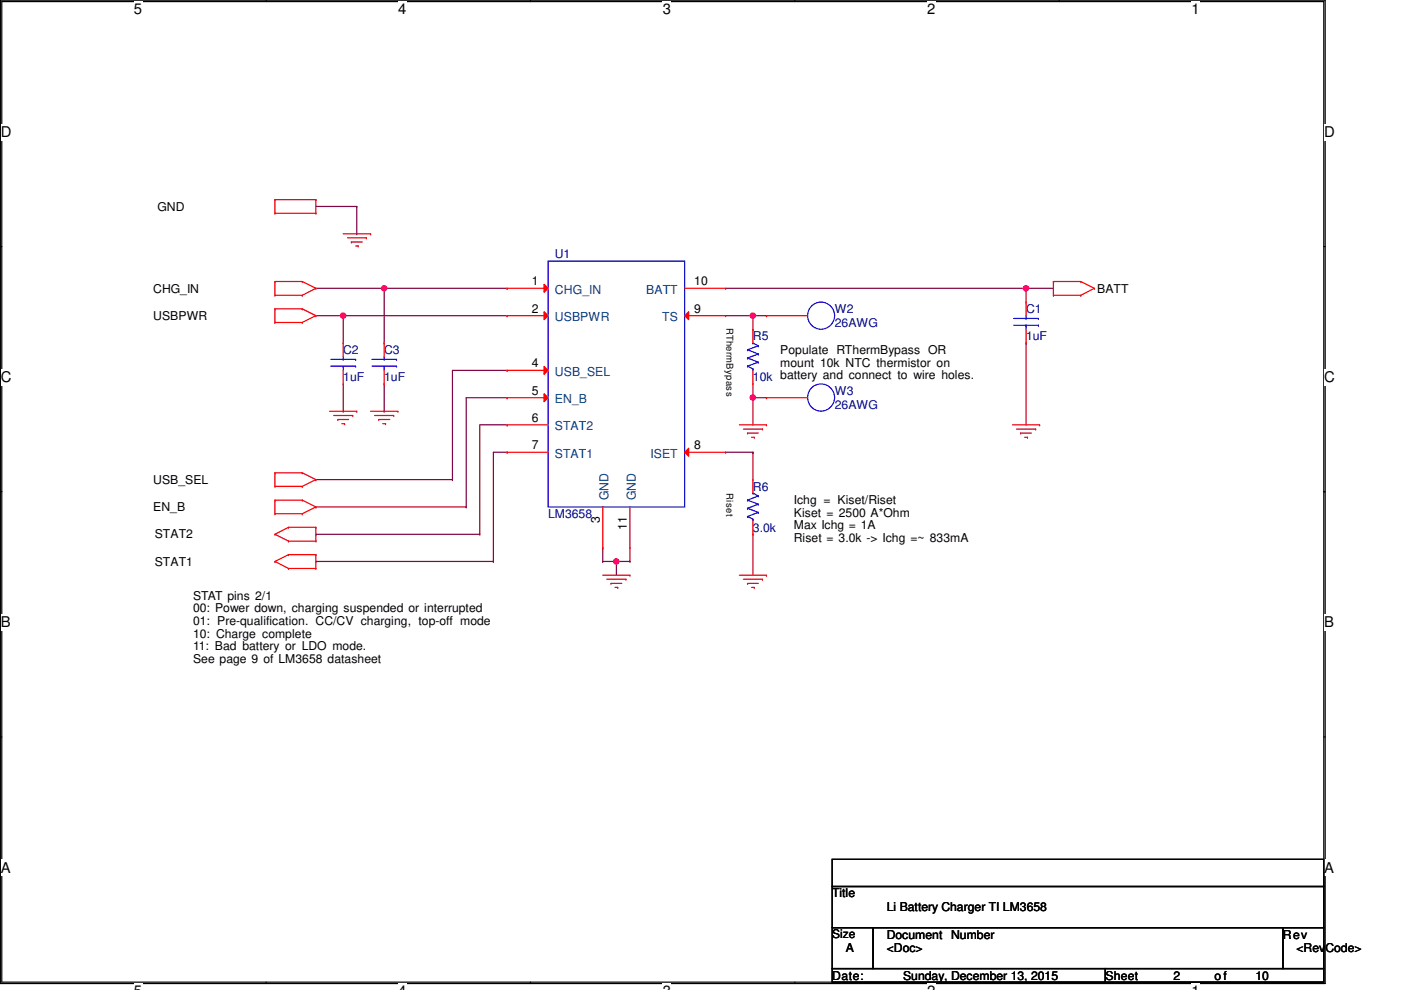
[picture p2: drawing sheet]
<svg xmlns="http://www.w3.org/2000/svg" width="297mm" height="210mm" viewBox="0 0 297 210" stroke-linecap="round" stroke-linejoin="round" font-family="sans-serif">
<path d="M.1 0h280.9v208.5h-280.9zM.4 .3h280.3v207.9h-280.3z" fill="none" stroke="#000" stroke-width=".25"/>
<g fill="#fff">
<path d="M28.4 .2h1.7v3.5h-1.7z"/>
<path d="M28.4 208.4h1.7v1.5h-1.7z"/>
</g>
<path d="M56.4 0v.3M56.4 208.2v.3" fill="none" stroke="#000" stroke-width=".25"/>
<g fill="#fff">
<path d="M84.5 .2h1.7v3.5h-1.7z"/>
<path d="M84.5 208.4h1.7v1.5h-1.7z"/>
</g>
<path d="M112.5 0v.3M112.5 208.2v.3" fill="none" stroke="#000" stroke-width=".25"/>
<g fill="#fff">
<path d="M140.5 .2h1.7v3.5h-1.7z"/>
<path d="M140.5 208.4h1.7v1.5h-1.7z"/>
</g>
<path d="M168.5 0v.3M168.5 208.2v.3" fill="none" stroke="#000" stroke-width=".25"/>
<g fill="#fff">
<path d="M196.6 .2h1.7v3.5h-1.7z"/>
<path d="M196.6 208.4h1.7v1.5h-1.7z"/>
</g>
<path d="M224.6 0v.3M224.6 208.2v.3" fill="none" stroke="#000" stroke-width=".25"/>
<g fill="#fff">
<path d="M252.6 .2h1.7v3.5h-1.7z"/>
<path d="M252.6 208.4h1.7v1.5h-1.7z"/>
<path d="M.2 26.3h2.2v3.5h-2.2z"/>
<path d="M280.8 26.3h2.2v3.5h-2.2z"/>
<path d="M.2 78.2h2.2v3.5h-2.2z"/>
<path d="M280.8 78.2h2.2v3.5h-2.2z"/>
</g>
<path d="M.1 52.3h.3M280.7 52.3h.3" fill="none" stroke="#000" stroke-width=".25"/>
<g fill="#fff">
<path d="M.2 130.2h2v3.5h-2z"/>
<path d="M280.8 130.2h2v3.5h-2z"/>
</g>
<path d="M.1 104.3h.3M280.7 104.3h.3" fill="none" stroke="#000" stroke-width=".25"/>
<path d="M.3 104.2l.1 .1zM280.7 104.3l.1-.1z" fill="#000"/>
<path d="M.3 104.2l.1 .1zM280.7 104.3l.1-.1z" fill="none" stroke="#000" stroke-width=".21"/>
<g fill="#fff">
<path d="M.2 182.2h2v3.5h-2z"/>
<path d="M280.8 182.2h2v3.5h-2z"/>
</g>
<path d="M.1 156.3h.3M280.7 156.3h.3" fill="none" stroke="#000" stroke-width=".25"/>
<path d="M127.8 119h.1M127.8 116.2h.1M127.8 119h5.8M127.8 116.2v2.8M130.7 119h.1M130.7 119v3M133.6 119h.1M133.6 116.2v2.8" fill="none" stroke="#800040" stroke-width=".25"/>
<circle cx="130.7" cy="119.1" r=".56" fill="#f0f"/>
<circle cx="130.7" cy="119.1" r=".56" fill="none" stroke="#f0f" stroke-width=".25"/>
<path d="M67 61.1h14.4M81.4 61.1h.1" fill="none" stroke="#800040" stroke-width=".25"/>
<circle cx="81.4" cy="61.1" r=".56" fill="#f0f"/>
<circle cx="81.4" cy="61.1" r=".56" fill="none" stroke="#f0f" stroke-width=".25"/>
<path d="M67 66.9h5.8M72.8 66.9h.1" fill="none" stroke="#800040" stroke-width=".25"/>
<circle cx="72.8" cy="66.9" r=".56" fill="#f0f"/>
<circle cx="72.8" cy="66.9" r=".56" fill="none" stroke="#f0f" stroke-width=".25"/>
<path d="M153.8 66.9h5.8M153.8 61.1h63.7M159.6 66.9h.1M217.5 61.1h.1M67 101.7h.1M67 107.5h.1M67 113.3h.1M67 119h.1M67 101.7h28.9M67 107.5h31.8M67 113.3h34.7M67 119h37.6" fill="none" stroke="#800040" stroke-width=".25"/>
<circle cx="217.5" cy="61.1" r=".56" fill="#f0f"/>
<circle cx="217.5" cy="61.1" r=".56" fill="none" stroke="#f0f" stroke-width=".25"/>
<path d="M159.6 69.8h.1M159.6 66.9v2.9M153.8 95.9h5.8M159.6 95.9h.1M159.6 84.3h.1M159.6 81.4v2.9M159.6 95.9v5.8M159.6 113.3h.1M159.6 113.3v8.7" fill="none" stroke="#800040" stroke-width=".25"/>
<circle cx="159.6" cy="84.3" r=".56" fill="#f0f"/>
<circle cx="159.6" cy="84.3" r=".56" fill="none" stroke="#f0f" stroke-width=".25"/>
<path d="M159.6 66.9h2.9M162.5 66.9h.1" fill="none" stroke="#800040" stroke-width=".25"/>
<circle cx="159.6" cy="66.9" r=".56" fill="#f0f"/>
<circle cx="159.6" cy="66.9" r=".56" fill="none" stroke="#f0f" stroke-width=".25"/>
<g fill="none" stroke="#800040" stroke-width=".25">
<path d="M67 43.8h8.6M75.6 43.8h.1M75.6 49.6h.1M75.6 43.8v5.8M72.8 66.9h.1M72.8 66.9v5.8M72.8 66.9h34.7M81.4 61.1h.1M81.4 61.1v11.6M81.4 61.1h26.1M107.5 78.5h.1M107.5 66.9h.1"/>
<path d="M107.5 61.1h.1M107.5 78.5h-11.6v23.2M217.5 72.7h.1M217.5 61.1h.1M217.5 61.1h5.8M217.5 61.1v3M217.5 72.7v17.4M223.3 61.1h.1M72.8 87.2h.1M72.8 81.4v5.8M81.4 87.2h.1M81.4 81.4v5.8"/>
<path d="M107.5 84.3h.1M107.5 90.1h.1M107.5 95.9h.1M107.5 84.3h-8.7v23.2M107.5 90.1h-5.8v23.2M107.5 95.9h-2.9v23.1M159.6 84.3h.1M159.6 84.3h2.9M159.6 84.3v5.8M95.9 101.7h.1M98.8 107.5h.1M101.7 113.3h.1"/>
<path d="M104.6 119h.1"/>
</g>
<g fill="none" stroke="#f00" stroke-width=".25">
<path d="M58.3 59.7h.1M58.3 45.2h.1M58.3 42.3h.1M58.3 59.7h5.8M58.3 42.3v2.9M58.3 59.7v2.9M58.3 42.3h8.7M58.3 45.2h8.7M64.1 59.7h.1M64.1 59.7l2.9 1.4M67 42.3h.1M67 45.2h.1"/>
<path d="M67 42.3v2.9M72.8 49.6h5.8M73.7 50.4h4M74.5 51.3h.1M74.5 51.3h2.3M75.4 52.2h.5M75.9 52.2h.1M77.7 50.4h.1M78.6 49.6h.1M223.3 59.7h.1M223.3 59.7h5.8M223.3 59.7v2.9"/>
<path d="M229.1 59.7h.1M229.1 59.7l2.9 1.4M58.3 62.6h.1M58.3 68.4h.1M58.3 65.5h.1M58.3 62.6h5.8M58.3 65.5v2.9M58.3 65.5h5.8M58.3 68.4h5.8M64.1 62.6h.1M64.1 65.5h.1M64.1 68.4h.1"/>
<path d="M64.1 65.5l2.9 1.4M67 61.1h.1M67 66.9h.1M67 61.1l-2.9 1.5M67 66.9l-2.9 1.5M72.8 72.7h.1M72.8 72.7v2.9M72.8 78.5v2.9M81.4 72.7h.1M81.4 72.7v2.9M81.4 78.5v2.9M159.6 69.8h.1"/>
<path d="M159.6 69.8v2.9M159.6 78.5v2.9M162.5 66.9h.1M162.5 66.9h8.7M223.3 62.6h.1M223.3 62.6h5.8M229.1 62.6h.1M232 61.1h.1M232 61.1l-2.9 1.5M69.9 87.2h5.7M70.7 88.1h4.1M71.6 88.9h.1"/>
<path d="M71.6 88.9h2.3M72.5 89.8h.6M72.8 81.4h.1M73.1 89.8h.1M74.8 88.1h.1M75.6 87.2h.1M78.6 87.2h5.8M79.4 88.1h4.1M80.3 88.9h.1M80.3 88.9h2.3M81.1 89.8h.6M81.4 81.4h.1"/>
<path d="M81.7 89.8h.1M83.5 88.1h.1M84.4 87.2h.1M156.8 90.1h5.7M157.6 91h4.1M158.5 91.8h.1M158.5 91.8h2.3M159.3 92.7h.6M159.6 81.4h.1M159.9 92.7h.1M161.7 91h.1M162.5 90.1h.1"/>
<path d="M162.5 84.3h.1M162.5 84.3h8.7M214.7 90.1h5.7M215.5 91h4.1M216.4 91.8h.1M216.4 91.8h2.3M217.3 92.7h.5M217.8 92.7h.1M219.6 91h.1M220.4 90.1h.1M58.3 103.1h.1M58.3 100.2h.1"/>
<path d="M58.3 108.9h.1M58.3 106h.1M58.3 113.3h.1M58.3 119h.1M58.3 100.2v2.9M58.3 106v2.9M58.3 100.2h5.8M58.3 103.1h5.8M58.3 106h5.8M58.3 108.9h5.8M58.3 113.3l2.9 1.4M58.3 119l2.9 1.5"/>
<path d="M61.2 111.8h.1M61.2 114.7h.1M61.2 117.6h.1M61.2 111.8l-2.9 1.5M61.2 111.8h5.8M61.2 114.7h5.8M61.2 117.6l-2.9 1.4M61.2 117.6h5.8M64.1 100.2h.1M64.1 103.1h.1M64.1 106h.1M64.1 108.9h.1"/>
<path d="M64.1 100.2l2.9 1.5M64.1 106l2.9 1.5M67 101.7h.1M67 107.5h.1M67 111.8h.1M67 114.7h.1M67 117.6h.1M67 101.7l-2.9 1.4M67 107.5l-2.9 1.4M67 111.8v2.9M67 117.6v2.9M61.2 120.5h.1"/>
<path d="M61.2 120.5h5.8M67 120.5h.1M127.8 122h5.8M128.6 122.8h4.1M129.5 123.7h.1M129.5 123.7h2.3M130.4 124.5h.6M131 124.5h.1M132.7 122.8h.1M133.6 122h.1M156.8 122h5.7M157.6 122.8h4.1"/>
<path d="M158.5 123.7h.1M158.5 123.7h2.3M159.3 124.5h.6M159.9 124.5h.1M161.7 122.8h.1M162.5 122h.1"/>
</g>
<path d="M176.4 182.2h104.3v5.8h-104.3zM176.4 188h104.3v8.7h-104.3zM176.4 196.7h8.7v8.7h-8.7zM185.1 196.7h86.9v8.7h-86.9zM272 196.7h8.7v8.7h-8.7zM176.4 205.4h58v2.8h-58zM234.4 205.4h46.3v2.8h-46.3z" fill="none" stroke="#000" stroke-width=".25"/>
<g fill="none" stroke="#00f" stroke-width=".25">
<path d="M116.2 55.4h29v52.1h-29zM70.1 77.6h5.3M70.1 76.2h5.3M72.8 76.2h.1M72.8 77.6h.1M72.8 75.6v.6M72.8 77.6v.9M75.4 77.6h.1M75.4 76.2h.1M78.9 77.6h5.2M78.9 76.2h5.2M81.4 76.2h.1"/>
<path d="M81.4 77.6h.1M81.4 75.6v.6M81.4 77.6v.9M84.1 77.6h.1M84.1 76.2h.1M158.5 77.6h.1M158.5 75.9h.1M158.5 74.2h.1M158.5 77.6l1.1 .6M158.5 75.9l2.3 .9M158.5 74.2l2.3 .9M159.6 72.7h.1"/>
<path d="M159.6 78.2h.1M159.6 72.7l1.2 .6M159.6 78.2v.3M160.8 76.8h.1M160.8 75.1h.1M160.8 73.3h.1M160.8 76.8l-2.3 .8M160.8 75.1l-2.3 .8M160.8 73.3l-2.3 .9"/>
<circle cx="174.1" cy="66.9" r="2.87"/>
<circle cx="174.1" cy="84.3" r="2.87"/>
</g>
<path d="M115.4 60.3l.8 .8-.8 .9z" fill="#f00"/>
<path d="M107.5 61.1h.1M107.5 61.1h8.7M115.4 60.3l.8 .8-.8 .9z" fill="none" stroke="#f00" stroke-width=".25"/>
<path d="M115.4 66.1l.8 .8-.8 .9z" fill="#f00"/>
<path d="M107.5 66.9h.1M107.5 66.9h8.7M115.4 66.1l.8 .8-.8 .9z" fill="none" stroke="#f00" stroke-width=".25"/>
<path d="M115.4 77.7l.8 .8-.8 .9z" fill="#f00"/>
<path d="M107.5 78.5h.1M107.5 78.5h8.7M115.4 77.7l.8 .8-.8 .9z" fill="none" stroke="#f00" stroke-width=".25"/>
<path d="M115.4 83.5l.8 .8-.8 .9z" fill="#f00"/>
<path d="M107.5 84.3h.1M107.5 90.1h.1M107.5 95.9h.1M107.5 84.3h8.7M107.5 90.1h8.7M107.5 95.9h8.7M115.4 83.5l.8 .8-.8 .9z" fill="none" stroke="#f00" stroke-width=".25"/>
<path d="M146 95v1.7l-.8-.8z" fill="#f00"/>
<path d="M145.2 95.9h8.6M146 95v1.7l-.8-.8zM153.8 95.9h.1" fill="none" stroke="#f00" stroke-width=".25"/>
<path d="M145.2 66.9l.8-.8v1.7z" fill="#f00"/>
<g fill="none" stroke="#f00" stroke-width=".25">
<path d="M145.2 66.9l.8-.8v1.7zM145.2 66.9h8.6M145.2 61.1h8.6M153.8 66.9h.1M153.8 61.1h.1M217.5 64.1h.1M217.5 72.7h.1M217.5 64.1v2.8M217.5 69.8v2.9M127.8 116.2h.1M127.8 107.5v8.7M133.6 116.2h.1"/>
<path d="M133.6 107.5v8.7M159.6 101.7h.1M159.6 113.3h.1M159.6 101.7v2.9M159.6 110.4v2.9"/>
</g>
<g fill="none" stroke="#00f" stroke-width=".25">
<path d="M214.9 69h5.3M214.9 67.5h5.3M217.5 67.5h.1M217.5 69h.1M217.5 66.9v.6M217.5 69v.8M220.2 69h.1M220.2 67.5h.1M158.5 109.5h.1M158.5 107.8h.1M158.5 106h.1M158.5 109.5l1.1 .6"/>
<path d="M158.5 107.8l2.3 .8M158.5 106l2.3 .9M159.6 104.6h.1M159.6 110.1h.1M159.6 104.6l1.2 .6M159.6 110.1v.3M160.8 108.6h.1M160.8 106.9h.1M160.8 105.2h.1M160.8 108.6l-2.3 .9M160.8 106.9l-2.3 .9M160.8 105.2l-2.3 .8"/>
</g>
<circle cx="130.7" cy="119.1" r=".56" fill="#f0f"/>
<circle cx="130.7" cy="119.1" r=".56" fill="none" stroke="#f0f" stroke-width=".25"/>
<circle cx="81.4" cy="61.1" r=".56" fill="#f0f"/>
<circle cx="81.4" cy="61.1" r=".56" fill="none" stroke="#f0f" stroke-width=".25"/>
<circle cx="72.8" cy="66.9" r=".56" fill="#f0f"/>
<circle cx="72.8" cy="66.9" r=".56" fill="none" stroke="#f0f" stroke-width=".25"/>
<circle cx="217.5" cy="61.1" r=".56" fill="#f0f"/>
<circle cx="217.5" cy="61.1" r=".56" fill="none" stroke="#f0f" stroke-width=".25"/>
<circle cx="159.6" cy="84.3" r=".56" fill="#f0f"/>
<circle cx="159.6" cy="84.3" r=".56" fill="none" stroke="#f0f" stroke-width=".25"/>
<circle cx="159.6" cy="66.9" r=".56" fill="#f0f"/>
<circle cx="159.6" cy="66.9" r=".56" fill="none" stroke="#f0f" stroke-width=".25"/>
<g font-size="3.1">
<text x="28.4" y="3">5</text>
<text x="84.5" y="3">4</text>
<text x="140.5" y="3">3</text>
<text x="196.6" y="3">2</text>
<text x="252.6" y="3">1</text>
<text x=".2" y="29.1">D</text>
<text x="280.8" y="29.1">D</text>
<text x=".2" y="81">C</text>
<text x="280.8" y="81">C</text>
<text x=".2" y="133">B</text>
<text x="280.8" y="133">B</text>
<text x=".2" y="185">A</text>
<text x="280.8" y="185">A</text>
</g>
<g font-size="2.6">
<text x="33.4" y="44.7">GND</text>
<text x="32.5" y="62">CHG_IN</text>
<text x="112.7" y="60.5">1</text>
<text x="147.2" y="60.5">10</text>
<text x="232.6" y="62">BATT</text>
<text x="32.5" y="67.8">USBPWR</text>
<text x="112.7" y="66.3">2</text>
<text x="147.2" y="66.3">9</text>
<text x="112.7" y="77.9">4</text>
<text x="165.4" y="75.1">Populate RThermBypass OR</text>
<text x="165.4" y="77.7">mount 10k NTC thermistor on</text>
<text x="112.7" y="83.7">5</text>
<text x="112.7" y="89.5">6</text>
<text x="112.7" y="95.2">7</text>
<text x="147.2" y="95.2">8</text>
<text x="32.5" y="102.6">USB_SEL</text>
<text x="168.3" y="106.9">Ichg = Kiset/Riset</text>
<text x="32.5" y="108.4">EN_B</text>
<text x="127.2" y="111" transform="rotate(-90 127.2 111)">3</text>
<text x="132.9" y="112.4" transform="rotate(-90 132.9 112.4)">11</text>
<text x="168.3" y="109.6">Kiset = 2500 A*Ohm</text>
<text x="168.3" y="112.2">Max Ichg = 1A</text>
<text x="32.8" y="114.1">STAT2</text>
<text x="32.8" y="119.9">STAT1</text>
<text x="168.3" y="114.9">Riset = 3.0k -&gt; Ichg =~ 833mA</text>
<text x="40.9" y="127.2">STAT pins 2/1</text>
<text x="40.9" y="129.8">00: Power down, charging suspended or interrupted</text>
<text x="40.9" y="132.5">01: Pre-qualification. CC/CV charging, top-off mode</text>
<text x="40.9" y="135.2">10: Charge complete</text>
<text x="40.9" y="137.8">11: Bad battery or LDO mode.</text>
<text x="40.9" y="140.5">See page 9 of LM3658 datasheet</text>
<text x="176.4" y="190.3">Title</text>
<text x="188" y="193.2">Li Battery Charger TI LM3658</text>
<text x="179.3" y="201.9">A</text>
<text x="188" y="199">Document</text>
<text x="188" y="201.9">&lt;Doc&gt;</text>
<text x="201.7" y="199">Number</text>
<text x="272" y="199">Rev</text>
<text x="274.9" y="201.9">&lt;RevCode&gt;</text>
<text x="176.4" y="207.7">Date:</text>
<text x="191.5" y="207.7">Sunday, December 13, 2015</text>
<text x="234.4" y="207.7">Sheet</text>
<text x="248.8" y="207.7">2</text>
<text x="257.5" y="207.7">of</text>
<text x="266.2" y="207.7">10</text>
</g>
<g font-size="2.6" fill="#000080">
<text x="117.6" y="54.8">U1</text>
<text x="177" y="66.4">W2</text>
<text x="177" y="69.3">26AWG</text>
<text x="217.5" y="66.4">C1</text>
<text x="72.8" y="75.1">C2</text>
<text x="81.4" y="75.1">C3</text>
<text x="159.6" y="72.2">R5</text>
<text x="217.5" y="72.2">1uF</text>
<text x="72.8" y="80.9">1uF</text>
<text x="81.4" y="80.9">1uF</text>
<text x="159.6" y="80.9">10k battery and connect to wire holes.</text>
<text x="177" y="83.7">W3</text>
<text x="177" y="86.7">26AWG</text>
<text x="159.6" y="104">R6</text>
<text x="116.2" y="109.8">LM3658</text>
<text x="159.6" y="112.7">3.0k</text>
</g>
<g font-size="2.6" fill="#004080">
<text x="117.6" y="62.3">CHG_IN</text>
<text x="137" y="62.3">BATT</text>
<text x="117.6" y="68.1">USBPWR</text>
<text x="140.4" y="68.1">TS</text>
<text x="117.6" y="79.7">USB_SEL</text>
<text x="117.6" y="85.5">EN_B</text>
<text x="117.6" y="91.3">STAT2</text>
<text x="117.6" y="97.1">STAT1</text>
<text x="137.9" y="97.1">ISET</text>
<text x="129" y="106" transform="rotate(-90 129 106)">GND</text>
<text x="134.8" y="106" transform="rotate(-90 134.8 106)">GND</text>
</g>
<text font-size="2.5" x="176.4" y="199">Size</text>
<g font-size="2">
<text x="154" y="69.6" transform="rotate(90 154 69.6)">RThermBypass</text>
<text x="154" y="104.6" transform="rotate(90 154 104.6)">Riset</text>
</g>
</svg>
